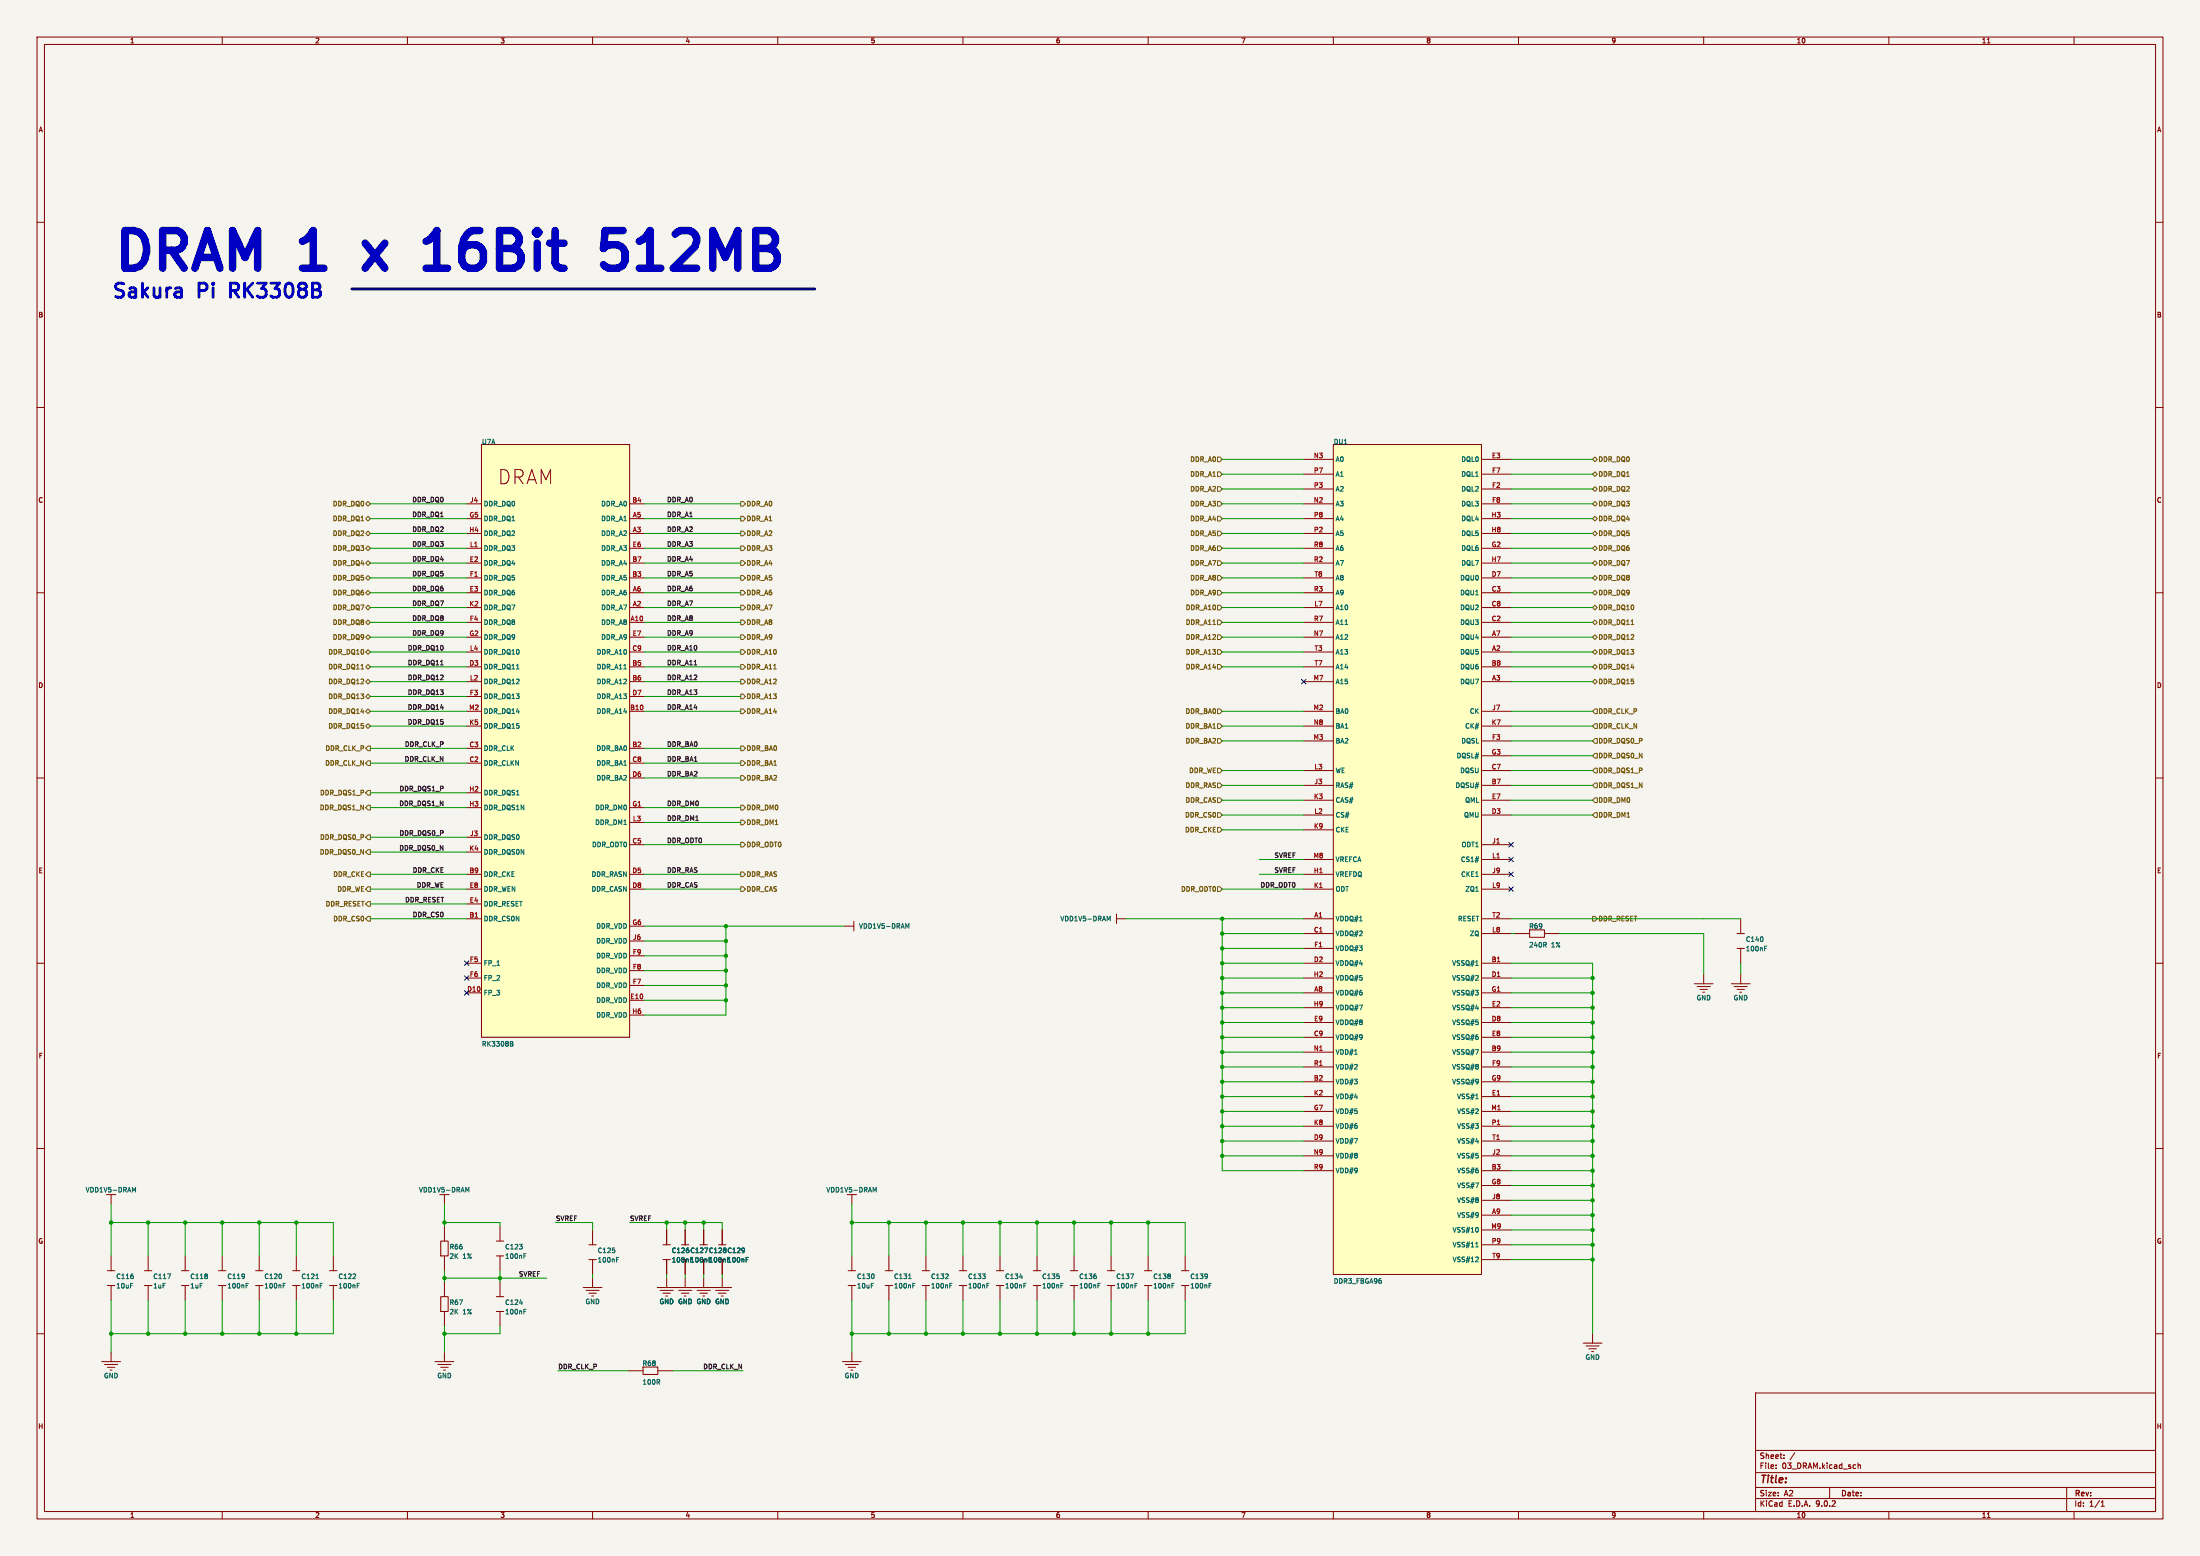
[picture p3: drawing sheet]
<svg xmlns="http://www.w3.org/2000/svg" width="594mm" height="420mm" viewBox="0 0 594 420" stroke-linecap="round" stroke-linejoin="round" font-family="sans-serif">
<path d="M0 0h594v420h-594z" fill="#f5f4ef" stroke="#f5f4ef" stroke-width=".27"/>
<g fill="none" stroke="#830000" stroke-width=".27">
<path d="M10 10h574v400h-574zM12 12h570v396h-570zM60 10v2M110 10v2M160 10v2M210 10v2M260 10v2M310 10v2M360 10v2M410 10v2M460 10v2M510 10v2"/>
<path d="M536.6 11.6h.7M560 10v2M10 60h2M582 60h2M10 110h2M582 110h2M10 160h2M582 160h2M10 210h2M582 210h2M301.5 246.7v2.6M301.5 248h2.5"/>
<path d="M469 252h2M469 256h2M470 248v4M470 256v4M10 260h2M582 260h2M10 310h2M582 310h2M50 339v4M60 339v4M70 339v4M80 339v4"/>
<path d="M90 339v4M134 335h2M134 339h2M135 331v4M135 339v4M159 336h2M159 340h2M160 332v4M160 340v4M179 336h2M179 340h2M180 332v4"/>
<path d="M180 340v4M184 336h2M185 332v4M185 340v4M189 336h2M190 332v4M190 340v4M194 336h2M195 332v4M195 340v4M300 339v4M310 339v4"/>
<path d="M10 360h2M49 343h2M49 347h2M50 347v4M59 343h2M59 347h2M60 347v4M69 343h2M69 347h2M70 347v4M79 343h2M79 347h2"/>
<path d="M80 347v4M89 343h2M89 347h2M90 347v4M119 350h2v4h-2zM120 346v4M120 354v4M134 350h2M134 354h2M135 346v4M135 354v4M182.5 347.5h15"/>
<path d="M183.2 348.3h3.6M184 349.1h2M184.7 349.8h.6M185 345v2.5M188.2 348.3h3.6M189 349.1h2M189.7 349.8h.6M190 345v2.5M193.2 348.3h3.6M194 349.1h2M194.7 349.8h.6M195 345v2.5"/>
<path d="M299 343h2M299 347h2M300 347v4M309 343h2M309 347h2M310 347v4M430 360v2.5M582 360h2M27.5 367.5h5M28.2 368.3h3.6M29 369.1h2M29.7 369.8h.6"/>
<path d="M30 365v2.5M117.5 367.5h5M118.2 368.3h3.6M119 369.1h2M119.7 369.8h.6M120 365v2.5M427.5 362.5h5M428.2 363.3h3.6M429 364.1h2M429.7 364.8h.6M474 376h108v32h-108zM474 397.5h108"/>
<path d="M474 391.5h108M479.5 396.2v.2M479.5 395.4v.2M481.7 393.5v.2M481.7 392.7v.2M484.6 392.1l-1.3 1.9M501.7 394.9v1.5M501.7 395.5l.5-.1 .1 1M60 408v2M110 408v2M160 408v2M210 408v2"/>
<path d="M260 408v2M310 408v2M360 408v2M410 408v2M460 408v2M474 404.5h108M474 401.5h108M494 401.5v3M510 408v2M536.6 409.6h.7M558 401.5v6.5M560 408v2"/>
<path d="M567.3 406.6h.9M567.3 405.5l.4-.4v1.5"/>
</g>
<g fill="none" stroke="#006363" stroke-width=".27">
<path d="M299.4 248.2l.4-.9v1.3M476.4 256h.5M476.4 255.4h.7M140.2 335.9h.8l-.4 .4M141 336.5v.5M141.4 339h.5M141.4 338.4h.6M166.4 339.4h.6M201.4 339.4h.6M66.4 347h.5M66.4 346.4h.7M76.4 347h.5"/>
<path d="M76.4 346.4h.6M85.3 345.1h.7M86.4 347h.5M86.4 346.4h.6M96.4 347h.5M96.4 346.4h.6M140.3 351.7h.8M141.4 354h.5M141.4 353.4h.6M166.4 340h.5M201.4 340h.5M305.2 343.9h.9l-.6 1.2"/>
<path d="M306.4 347h.5M306.4 346.4h.6M316.4 347h.5M316.4 346.4h.6"/>
</g>
<path d="M360 120h40v224h-40z" fill="#ffffc2"/>
<path d="M360 120h40v224h-40z" fill="none" stroke="#7f0000" stroke-width=".27"/>
<g fill="none" stroke="#830000" stroke-width=".27">
<path d="M352 124h8M352 128h8M352 132h8M352 136h8M352 140h8M400 124h8M400 128h8M400 132h8M400 136h8M400 140h8M352 144h8M352 148h8"/>
<path d="M352 152h8M352 156h8M352 160h8M400 144h8M400 148h8M400 152h8M400 156h8M400 160h8M352 164h8M352 168h8M352 172h8M352 176h8"/>
<path d="M352 180h8M400 164h8M400 168h8M400 172h8M400 176h8M400 180h8M352 184h8M352 192h8M352 196h8M352 200h8M400 184h8M400 192h8"/>
<path d="M400 196h8M400 200h8M352 208h8M352 212h8M352 216h8M352 220h8M400 208h8M400 212h8M400 216h8M400 220h8M400 204h8M352 224h8"/>
<path d="M352 232h8M352 236h8M352 240h8M400 232h8M400 236h8M400 240h8M400 228h8M228 250h2.5M230.5 248.7v2.6M352 248h8M352 252h8M352 256h8"/>
<path d="M352 260h8M400 248h8M400 252h8M400 260h8M409 252h4M413 251h4v2h-4zM417 252h4M352 264h8M352 268h8M352 272h8M352 276h8M352 280h8"/>
<path d="M400 264h8M400 268h8M400 272h8M400 276h8M400 280h8M457.5 265.5h5M458.2 266.3h3.6M459 267.1h2M459.7 267.8h.6M460 263v2.5M467.5 265.5h5M468.2 266.3h3.6"/>
<path d="M469 267.1h2M469.7 267.8h.6M470 263v2.5M352 284h8M352 288h8M352 292h8M352 296h8M352 300h8M400 284h8M400 288h8M400 292h8M400 296h8"/>
<path d="M400 300h8M352 304h8M352 308h8M352 312h8M352 316h8M400 304h8M400 308h8M400 312h8M400 316h8M400 320h8M30 339v4M40 339v4"/>
<path d="M119 335h2v4h-2zM120 322.4v2.6M120 331v4M120 339v4M230 322.4v2.6M230 339v4M240 339v4M250 339v4M260 339v4M270 339v4M280 339v4M290 339v4"/>
<path d="M320 339v4M400 324h8M400 328h8M400 332h8M400 336h8M400 340h8M29 343h2M29 347h2M30 347v4M39 343h2M39 347h2M40 347v4"/>
<path d="M157.5 347.5h5M158.2 348.3h3.6M159 349.1h2M159.7 349.8h.6M160 345v2.5M177.5 347.5h5M178.2 348.3h3.6M179 349.1h2M179.7 349.8h.6M180 345v2.5M229 343h2M229 347h2"/>
<path d="M230 347v4M239 343h2M239 347h2M240 347v4M249 343h2M249 347h2M250 347v4M259 343h2M259 347h2M260 347v4M269 343h2M269 347h2"/>
<path d="M270 347v4M279 343h2M279 347h2M280 347v4M289 343h2M289 347h2M290 347v4M319 343h2M319 347h2M320 347v4M169.6 370h4M173.6 369h4v2h-4z"/>
<path d="M177.6 370h4M227.5 367.5h5M228.2 368.3h3.6M229 369.1h2M229.7 369.8h.6M230 365v2.5"/>
</g>
<g fill="none" stroke="#006363" stroke-width=".27">
<path d="M245 250.2l.4-.9v1.3M398.4 260.6h.8M365.7 284.6h.8M398.4 296.6h.8M126.2 321.4l.4-.9v1.3M236.2 321.4l.4-.9v1.3M398.4 336.6h.8M399.1 331.5v.8M399.1 339.4v.4M45.2 343.9h.9l-.6 1.2M245.3 345.1h.7M246.4 347h.5"/>
<path d="M246.4 346.4h.6M256.4 347h.5M256.4 346.4h.6M265.2 343.9h.8l-.4 .4M266 344.5v.5M266.4 347h.5M266.4 346.4h.6M275.3 344.7h.8M276.4 347h.5M276.4 346.4h.6M286.4 347h.5M286.4 346.4h.6"/>
<path d="M296.4 347h.5M296.4 346.4h.6M326.4 347h.5M326.4 346.4h.6M398.4 340.6h.8"/>
</g>
<path d="M130 120h40v160h-40z" fill="#ffffc2"/>
<path d="M130 120h40v160h-40z" fill="none" stroke="#7f0000" stroke-width=".27"/>
<g fill="none" stroke="#830000" stroke-width=".27">
<path d="M126 136h4M126 140h4M170 136h4M170 140h4M126 144h4M126 148h4M126 152h4M126 156h4M126 160h4M170 144h4M170 148h4M170 152h4"/>
<path d="M170 156h4M170 160h4M126 164h4M126 168h4M126 172h4M126 176h4M126 180h4M170 164h4M170 168h4M170 172h4M170 176h4M170 180h4"/>
<path d="M126 184h4M126 188h4M126 192h4M126 196h4M170 184h4M170 188h4M170 192h4M126 202h4M126 206h4M126 214h4M126 218h4M170 202h4"/>
<path d="M170 206h4M170 218h4M170 210h4M126 226h4M126 230h4M126 236h4M126 240h4M170 236h4M170 240h4M170 222h4M170 228h4M126 244h4"/>
<path d="M126 248h4M126 260h4M170 250h4M170 254h4M170 258h4M126 264h4M126 268h4M170 262h4M170 266h4M170 270h4M170 274h4M30 322.4v2.6"/>
<path d="M180 332v4M180 340v4M185 332v4M185 340v4M190 332v4M190 340v4M195 332v4M195 340v4"/>
</g>
<path d="M137.8 281.1l.6 .1 .1 .3-.3 .2M137.8 281.7h.4M138.2 281.7l.3 .3v.3l-.7 .1M36.2 321.4l.4-.9v1.3M201.4 339.4h.6M201.4 340h.5" fill="none" stroke="#006363" stroke-width=".27"/>
<g fill="none" stroke="#715500" stroke-width=".27">
<path d="M98.7 140l.7-.6 .6 .6-.6 .6zM99.4 135.4l.6 .6-.6 .6-.7-.6zM200 139.4h.6l.7 .6-.7 .6h-.6zM200 135.4h.6l.7 .6-.7 .6h-.6zM328.7 123.4h.7l.6 .6-.6 .6h-.7zM328.7 127.4h.7l.6 .6-.6 .6h-.7zM328.7 139.4h.7l.6 .6-.6 .6h-.7zM328.7 135.4h.7l.6 .6-.6 .6h-.7zM328.7 131.4h.7l.6 .6-.6 .6h-.7zM430 132l.6-.6 .7 .6-.7 .6zM430 128l.6-.6 .7 .6-.7 .6zM430 124l.6-.6 .7 .6-.7 .6z"/>
<path d="M430 140l.6-.6 .7 .6-.7 .6zM430 136l.6-.6 .7 .6-.7 .6zM98.7 148l.7-.6 .6 .6-.6 .6zM98.7 152l.7-.6 .6 .6-.6 .6zM99.4 155.4l.6 .6-.6 .6-.7-.6zM99.4 143.4l.6 .6-.6 .6-.7-.6zM99.4 159.4l.6 .6-.6 .6-.7-.6zM200 143.4h.6l.7 .6-.7 .6h-.6zM200 155.4h.6l.7 .6-.7 .6h-.6zM200 147.4h.6l.7 .6-.7 .6h-.6zM200 151.4h.6l.7 .6-.7 .6h-.6zM200 159.4h.6l.7 .6-.7 .6h-.6z"/>
<path d="M328.7 147.4h.7l.6 .6-.6 .6h-.7zM328.7 143.4h.7l.6 .6-.6 .6h-.7zM328.7 151.4h.7l.6 .6-.6 .6h-.7zM328.7 155.4h.7l.6 .6-.6 .6h-.7zM328.7 159.4h.7l.6 .6-.6 .6h-.7zM430 160l.6-.6 .7 .6-.7 .6zM430 144l.6-.6 .7 .6-.7 .6zM430 148l.6-.6 .7 .6-.7 .6zM430 152l.6-.6 .7 .6-.7 .6zM430 156l.6-.6 .7 .6-.7 .6zM98.7 168l.7-.6 .6 .6-.6 .6zM98.7 172l.7-.6 .6 .6-.6 .6z"/>
<path d="M98.7 180l.7-.6 .6 .6-.6 .6zM99.4 163.4l.6 .6-.6 .6-.7-.6zM99.4 175.4l.6 .6-.6 .6-.7-.6zM200 163.4h.6l.7 .6-.7 .6h-.6zM200 175.4h.6l.7 .6-.7 .6h-.6zM200 167.4h.6l.7 .6-.7 .6h-.6zM200 179.4h.6l.7 .6-.7 .6h-.6zM200 171.4h.6l.7 .6-.7 .6h-.6zM328.7 171.4h.7l.6 .6-.6 .6h-.7zM328.7 175.4h.7l.6 .6-.6 .6h-.7zM328.7 179.4h.7l.6 .6-.6 .6h-.7zM328.7 163.4h.7l.6 .6-.6 .6h-.7z"/>
<path d="M328.7 167.4h.7l.6 .6-.6 .6h-.7zM430 164l.6-.6 .7 .6-.7 .6zM430 168l.6-.6 .7 .6-.7 .6zM430 180l.6-.6 .7 .6-.7 .6zM430 176l.6-.6 .7 .6-.7 .6zM430 172l.6-.6 .7 .6-.7 .6zM98.7 188l.7-.6 .6 .6-.6 .6zM98.7 184l.7-.6 .6 .6-.6 .6zM98.7 196l.7-.6 .6 .6-.6 .6zM98.7 192l.7-.6 .6 .6-.6 .6zM200 187.4h.6l.7 .6-.7 .6h-.6zM200 191.4h.6l.7 .6-.7 .6h-.6z"/>
<path d="M200 183.4h.6l.7 .6-.7 .6h-.6zM328.7 191.4h.7l.6 .6-.6 .6h-.7zM328.7 195.4h.7l.6 .6-.6 .6h-.7zM328.7 199.4h.7l.6 .6-.6 .6h-.7zM430 184l.6-.6 .7 .6-.7 .6zM430.6 191.4h.7v1.2h-.7l-.6-.6zM430.6 199.4h.7v1.2h-.7l-.6-.6zM430.6 195.4h.7v1.2h-.7l-.6-.6zM99.4 213.4h.6v1.2h-.6l-.7-.6zM99.4 217.4h.6v1.2h-.6l-.7-.6zM99.4 205.4h.6v1.2h-.6l-.7-.6zM99.4 201.4h.6v1.2h-.6l-.7-.6z"/>
<path d="M200 217.4h.6l.7 .6-.7 .6h-.6zM200 209.4h.6l.7 .6-.7 .6h-.6zM200 201.4h.6l.7 .6-.7 .6h-.6zM200 205.4h.6l.7 .6-.7 .6h-.6zM328.7 219.4h.7l.6 .6-.6 .6h-.7zM328.7 215.4h.7l.6 .6-.6 .6h-.7zM328.7 211.4h.7l.6 .6-.6 .6h-.7zM328.7 207.4h.7l.6 .6-.6 .6h-.7zM430 208l.6-.6h.7v1.2h-.7zM430 212l.6-.6h.7v1.2h-.7zM430 204l.6-.6h.7v1.2h-.7zM430.6 219.4h.7v1.2h-.7l-.6-.6z"/>
<path d="M430.6 215.4h.7v1.2h-.7l-.6-.6zM99.4 229.4h.6v1.2h-.6l-.7-.6zM99.4 225.4h.6v1.2h-.6l-.7-.6zM99.4 235.4h.6v1.2h-.6l-.7-.6zM99.4 239.4h.6v1.2h-.6l-.7-.6zM200 227.4h.6l.7 .6-.7 .6h-.6zM200 235.4h.6l.7 .6-.7 .6h-.6zM200 221.4h.6l.7 .6-.7 .6h-.6zM200 239.4h.6l.7 .6-.7 .6h-.6zM328.7 239.4h.7l.6 .6-.6 .6h-.7zM328.7 223.4h.7l.6 .6-.6 .6h-.7zM99.4 243.4h.6v1.2h-.6l-.7-.6z"/>
<path d="M99.4 247.4h.6v1.2h-.6l-.7-.6zM430 247.4h.6l.7 .6-.7 .6h-.6z"/>
</g>
<path d="M95 78h125" fill="none" stroke="#00007f" stroke-width=".76"/>
<g fill="none" stroke="#009500" stroke-width=".27">
<path d="M100 140h26M100 136h26M174 140h26M174 136h26M330 140h22M330 136h22M330 128h22M330 132h22M330 124h22M408 140h22M408 136h22M408 128h22"/>
<path d="M408 132h22M408 124h22M100 144h26M100 160h26M100 148h26M100 156h26M100 152h26M174 144h26M174 160h26M174 148h26M174 156h26M174 152h26"/>
<path d="M330 144h22M330 160h22M330 148h22M330 156h22M330 152h22M408 144h22M408 160h22M408 148h22M408 156h22M408 152h22M100 180h26M100 172h26"/>
<path d="M100 164h26M100 168h26M100 176h26M174 180h26M174 172h26M174 164h26M174 168h26M174 176h26M330 180h22M330 172h22M330 164h22M330 168h22"/>
<path d="M330 176h22M408 180h22M408 172h22M408 164h22M408 168h22M408 176h22M100 196h26M100 192h26M100 184h26M100 188h26M174 192h26M174 184h26"/>
<path d="M174 188h26M330 200h22M330 196h22M330 192h22M408 200h22M408 196h22M408 192h22M408 184h22M100 214h26M100 202h26M100 206h26M100 218h26"/>
<path d="M174 202h26M174 206h26M174 210h26M174 218h26M330 220h22M330 216h22M330 212h22M330 208h22M408 220h22M408 216h22M408 212h22M408 208h22"/>
<path d="M408 204h22M100 240h26M100 236h26M100 226h26M100 230h26M174 240h26M174 236h26M174 228h26M174 222h26M330 224h22M330 240h22M340 236h12"/>
<path d="M340 232h12M100 248h26M100 244h26M174 250h54M174 254h22M174 258h22M196 250v24h-22M304 248h48M330 256h22M330 252h22M330 248v68h22M330 260h22"/>
<path d="M408 260h22v100M408 248h62M408 252h1M421 252h39v11M470 260v3M174 266h22M174 270h22M174 262h22M330 264h22M330 268h22M330 272h22M330 276h22"/>
<path d="M330 280h22M408 264h22M408 268h22M408 272h22M408 276h22M408 280h22M330 288h22M330 284h22M330 292h22M330 296h22M330 300h22M408 288h22"/>
<path d="M408 284h22M408 292h22M408 296h22M408 300h22M330 308h22M330 312h22M330 304h22M408 308h22M408 312h22M408 316h22M408 320h22M408 304h22"/>
<path d="M30 330h60v9M30 325v14M40 330v9M50 330v9M60 330v9M70 330v9M80 330v9M120 325v6M120 330h15v1M150 330h10v2M170 330h25v2M180 330v2"/>
<path d="M185 330v2M190 330v2M230 330h90v9M230 325v14M240 330v9M250 330v9M260 330v9M270 330v9M280 330v9M290 330v9M300 330v9M310 330v9"/>
<path d="M408 324h22M408 340h22M408 332h22M408 336h22M408 328h22M30 351v14M40 351v9M50 351v9M60 351v9M70 351v9M80 351v9M90 351v9h-60"/>
<path d="M120 345h27.6M120 343v3M120 358v7M135 358v2h-15M135 343v3M160 344v1M180 344v1M185 344v1M190 344v1M195 344v1M230 351v14M240 351v9"/>
<path d="M250 351v9M260 351v9M270 351v9M280 351v9M290 351v9M300 351v9M310 351v9M320 351v9h-90M150.6 370h19M181.6 370h19"/>
</g>
<g fill="none" stroke="#000083" stroke-width=".27">
<path d="M351.4 183.4l1.2 1.2M352.6 183.4l-1.2 1.2M407.4 231.4l1.2 1.2M407.4 235.4l1.2 1.2M407.4 227.4l1.2 1.2M407.4 239.4l1.2 1.2M408.6 231.4l-1.2 1.2M408.6 235.4l-1.2 1.2M408.6 227.4l-1.2 1.2M408.6 239.4l-1.2 1.2M125.4 259.4l1.2 1.2M126.6 259.4l-1.2 1.2"/>
<path d="M125.4 267.4l1.2 1.2M125.4 263.4l1.2 1.2M126.6 267.4l-1.2 1.2M126.6 263.4l-1.2 1.2"/>
</g>
<path d="M62.3 76.4v3.8" fill="none" stroke="#0000c2" stroke-width=".76"/>
<path d="M98.6 65.6l5.3 6.8M103.9 65.6l-5.3 6.8M115 72.4h5.8M116 64.7l1-1 .9-1.5v10.2M168.3 62.2h-4.9l-.5 4.9 1.5-1h2.4l1 .5 .9 1.4v2.5l-.4 .9-1.5 1h-2.4l-1.5-1" fill="none" stroke="#0000c2" stroke-width="2"/>
<g fill="#009500" stroke="#009500" stroke-width=".27">
<circle cx="430" cy="264" r=".46"/>
<circle cx="430" cy="268" r=".46"/>
<circle cx="330" cy="268" r=".46"/>
<circle cx="330" cy="248" r=".46"/>
<circle cx="330" cy="260" r=".46"/>
<circle cx="330" cy="264" r=".46"/>
<circle cx="330" cy="256" r=".46"/>
<circle cx="330" cy="252" r=".46"/>
<circle cx="430" cy="288" r=".46"/>
<circle cx="430" cy="300" r=".46"/>
<circle cx="430" cy="296" r=".46"/>
<circle cx="430" cy="292" r=".46"/>
<circle cx="430" cy="280" r=".46"/>
<circle cx="430" cy="284" r=".46"/>
<circle cx="430" cy="276" r=".46"/>
<circle cx="430" cy="272" r=".46"/>
<circle cx="120" cy="360" r=".46"/>
<circle cx="120" cy="345" r=".46"/>
<circle cx="80" cy="330" r=".46"/>
<circle cx="135" cy="345" r=".46"/>
<circle cx="196" cy="266" r=".46"/>
<circle cx="230" cy="330" r=".46"/>
<circle cx="196" cy="270" r=".46"/>
<circle cx="190" cy="330" r=".46"/>
<circle cx="120" cy="330" r=".46"/>
<circle cx="196" cy="262" r=".46"/>
<circle cx="196" cy="250" r=".46"/>
<circle cx="196" cy="258" r=".46"/>
<circle cx="196" cy="254" r=".46"/>
<circle cx="270" cy="330" r=".46"/>
<circle cx="260" cy="330" r=".46"/>
<circle cx="260" cy="360" r=".46"/>
<circle cx="270" cy="360" r=".46"/>
<circle cx="240" cy="360" r=".46"/>
<circle cx="230" cy="360" r=".46"/>
<circle cx="240" cy="330" r=".46"/>
<circle cx="250" cy="330" r=".46"/>
<circle cx="250" cy="360" r=".46"/>
<circle cx="30" cy="360" r=".46"/>
<circle cx="30" cy="330" r=".46"/>
<circle cx="40" cy="330" r=".46"/>
<circle cx="50" cy="330" r=".46"/>
<circle cx="60" cy="360" r=".46"/>
<circle cx="50" cy="360" r=".46"/>
<circle cx="60" cy="330" r=".46"/>
<circle cx="70" cy="330" r=".46"/>
<circle cx="70" cy="360" r=".46"/>
<circle cx="80" cy="360" r=".46"/>
<circle cx="40" cy="360" r=".46"/>
<circle cx="180" cy="330" r=".46"/>
<circle cx="185" cy="330" r=".46"/>
<circle cx="430" cy="316" r=".46"/>
<circle cx="430" cy="320" r=".46"/>
<circle cx="430" cy="312" r=".46"/>
<circle cx="430" cy="328" r=".46"/>
<circle cx="430" cy="324" r=".46"/>
<circle cx="430" cy="332" r=".46"/>
<circle cx="430" cy="340" r=".46"/>
<circle cx="430" cy="336" r=".46"/>
<circle cx="330" cy="296" r=".46"/>
<circle cx="330" cy="308" r=".46"/>
<circle cx="330" cy="292" r=".46"/>
<circle cx="330" cy="300" r=".46"/>
<circle cx="330" cy="304" r=".46"/>
<circle cx="290" cy="330" r=".46"/>
<circle cx="330" cy="312" r=".46"/>
<circle cx="300" cy="330" r=".46"/>
<circle cx="310" cy="330" r=".46"/>
<circle cx="330" cy="288" r=".46"/>
<circle cx="330" cy="280" r=".46"/>
<circle cx="330" cy="272" r=".46"/>
<circle cx="330" cy="276" r=".46"/>
<circle cx="330" cy="284" r=".46"/>
<circle cx="430" cy="304" r=".46"/>
<circle cx="430" cy="308" r=".46"/>
<circle cx="280" cy="360" r=".46"/>
<circle cx="290" cy="360" r=".46"/>
<circle cx="280" cy="330" r=".46"/>
<circle cx="310" cy="360" r=".46"/>
<circle cx="300" cy="360" r=".46"/>
</g>
<g font-size="14.2" fill="#0000c2">
<text x="30" y="73.7">DRAM</text>
<text x="82.4" y="73.7">1</text>
<text x="103.9" y="73.7">x</text>
<text x="124" y="73.7">16Bit</text>
<text x="175.9" y="73.7">512MB</text>
</g>
<g font-size="5.3" fill="#0000c2">
<text x="30" y="80.7">Sakura</text>
<text x="53.8" y="80.7">Pi</text>
<text x="63.9" y="80.7">RK3308B</text>
</g>
<text font-size="5.3" fill="#830000" x="134.5" y="130.9">DRAM</text>
<text font-size="2.8" fill="#830000" x="475" y="400.9">Title:</text>
<g font-size="2.1" fill="#830000">
<text x="475" y="394">Sheet:</text>
<text x="475" y="396.7">File:</text>
<text x="481.1" y="396.7">03_DRAM.kicad_sch</text>
<text x="475" y="406.9">KiCad</text>
<text x="475" y="404.1">Size:</text>
<text x="481.7" y="404.1">A2</text>
<text x="482.7" y="406.9">E.D.A.</text>
<text x="490.3" y="406.9">9.0.2</text>
<text x="497" y="404.1">Date:</text>
<text x="560" y="404.3">Rev:</text>
<text x="560" y="406.9">Id:</text>
<text x="564.1" y="406.9">1/1</text>
</g>
<g font-size="1.8" fill="#830000">
<text x="35" y="11.9">1</text>
<text x="85" y="11.9">2</text>
<text x="135" y="11.9">3</text>
<text x="185" y="11.9">4</text>
<text x="235" y="11.9">5</text>
<text x="285" y="11.9">6</text>
<text x="335" y="11.9">7</text>
<text x="385" y="11.9">8</text>
<text x="435" y="11.9">9</text>
<text x="485" y="11.9">10</text>
<text x="535" y="11.9">11</text>
<text x="10.3" y="35.9">A</text>
<text x="582.3" y="35.9">A</text>
<text x="10.3" y="85.9">B</text>
<text x="582.3" y="85.9">B</text>
<text x="10.3" y="135.9">C</text>
<text x="582.3" y="135.9">C</text>
<text x="10.3" y="185.9">D</text>
<text x="582.3" y="185.9">D</text>
<text x="10.3" y="235.9">E</text>
<text x="582.3" y="235.9">E</text>
<text x="10.3" y="285.9">F</text>
<text x="582.3" y="285.9">F</text>
<text x="10.3" y="335.9">G</text>
<text x="582.3" y="335.9">G</text>
<text x="10.2" y="385.9">H</text>
<text x="582.2" y="385.9">H</text>
<text x="35" y="409.9">1</text>
<text x="85" y="409.9">2</text>
<text x="135" y="409.9">3</text>
<text x="185" y="409.9">4</text>
<text x="235" y="409.9">5</text>
<text x="285" y="409.9">6</text>
<text x="335" y="409.9">7</text>
<text x="385" y="409.9">8</text>
<text x="435" y="409.9">9</text>
<text x="485" y="409.9">10</text>
<text x="535" y="409.9">11</text>
</g>
<g font-size="1.8" fill="#006363">
<text x="130" y="120.1">U7A</text>
<text x="360" y="120.1">DU1</text>
<text x="360.5" y="124.9">A0</text>
<text x="394.5" y="124.9">DQL0</text>
<text x="360.5" y="128.9">A1</text>
<text x="394.5" y="128.9">DQL1</text>
<text x="130.5" y="136.9">DDR_DQ0</text>
<text x="162.2" y="136.9">DDR_A0</text>
<text x="360.5" y="132.9">A2</text>
<text x="360.5" y="136.9">A3</text>
<text x="394.5" y="132.9">DQL2</text>
<text x="394.5" y="136.9">DQL3</text>
<text x="130.5" y="140.9">DDR_DQ1</text>
<text x="162.2" y="140.9">DDR_A1</text>
<text x="360.5" y="140.9">A4</text>
<text x="394.5" y="140.9">DQL4</text>
<text x="130.5" y="144.9">DDR_DQ2</text>
<text x="130.5" y="148.9">DDR_DQ3</text>
<text x="162.2" y="144.9">DDR_A2</text>
<text x="162.2" y="148.9">DDR_A3</text>
<text x="360.5" y="144.9">A5</text>
<text x="360.5" y="148.9">A6</text>
<text x="394.5" y="144.9">DQL5</text>
<text x="394.5" y="148.9">DQL6</text>
<text x="130.5" y="152.9">DDR_DQ4</text>
<text x="162.2" y="152.9">DDR_A4</text>
<text x="360.5" y="152.9">A7</text>
<text x="394.5" y="152.9">DQL7</text>
<text x="130.5" y="156.9">DDR_DQ5</text>
<text x="130.5" y="160.9">DDR_DQ6</text>
<text x="162.2" y="156.9">DDR_A5</text>
<text x="162.2" y="160.9">DDR_A6</text>
<text x="360.5" y="156.9">A8</text>
<text x="360.5" y="160.9">A9</text>
<text x="394.1" y="156.9">DQU0</text>
<text x="394.1" y="160.9">DQU1</text>
<text x="130.5" y="164.9">DDR_DQ7</text>
<text x="162.2" y="164.9">DDR_A7</text>
<text x="360.5" y="164.9">A10</text>
<text x="394.1" y="164.9">DQU2</text>
<text x="130.5" y="168.9">DDR_DQ8</text>
<text x="130.5" y="172.9">DDR_DQ9</text>
<text x="162.2" y="168.9">DDR_A8</text>
<text x="162.2" y="172.9">DDR_A9</text>
<text x="360.5" y="168.9">A11</text>
<text x="360.5" y="172.9">A12</text>
<text x="394.1" y="168.9">DQU3</text>
<text x="394.1" y="172.9">DQU4</text>
<text x="130.5" y="176.9">DDR_DQ10</text>
<text x="161" y="176.9">DDR_A10</text>
<text x="360.5" y="176.9">A13</text>
<text x="394.1" y="176.9">DQU5</text>
<text x="130.5" y="180.9">DDR_DQ11</text>
<text x="130.5" y="184.9">DDR_DQ12</text>
<text x="161" y="180.9">DDR_A11</text>
<text x="161" y="184.9">DDR_A12</text>
<text x="360.5" y="180.9">A14</text>
<text x="360.5" y="184.9">A15</text>
<text x="394.1" y="180.9">DQU6</text>
<text x="394.1" y="184.9">DQU7</text>
<text x="130.5" y="188.9">DDR_DQ13</text>
<text x="161" y="188.9">DDR_A13</text>
<text x="130.5" y="192.9">DDR_DQ14</text>
<text x="130.5" y="196.9">DDR_DQ15</text>
<text x="161" y="192.9">DDR_A14</text>
<text x="360.5" y="192.9">BA0</text>
<text x="360.5" y="196.9">BA1</text>
<text x="395.5" y="196.9">CK#</text>
<text x="396.7" y="192.9">CK</text>
<text x="130.5" y="202.9">DDR_CLK</text>
<text x="160.9" y="202.9">DDR_BA0</text>
<text x="360.5" y="200.9">BA2</text>
<text x="394.5" y="200.9">DQSL</text>
<text x="130.5" y="206.9">DDR_CLKN</text>
<text x="160.9" y="206.9">DDR_BA1</text>
<text x="360.5" y="208.9">WE</text>
<text x="393.2" y="204.9">DQSL#</text>
<text x="394.1" y="208.9">DQSU</text>
<text x="130.5" y="214.9">DDR_DQS1</text>
<text x="160.9" y="210.9">DDR_BA2</text>
<text x="360.5" y="212.9">RAS#</text>
<text x="392.9" y="212.9">DQSU#</text>
<text x="130.5" y="218.9">DDR_DQS1N</text>
<text x="160.6" y="218.9">DDR_DM0</text>
<text x="360.5" y="216.9">CAS#</text>
<text x="360.5" y="220.9">CS#</text>
<text x="395.2" y="220.9">QMU</text>
<text x="395.5" y="216.9">QML</text>
<text x="130.5" y="226.9">DDR_DQS0</text>
<text x="160.6" y="222.9">DDR_DM1</text>
<text x="360.5" y="224.9">CKE</text>
<text x="130.5" y="230.9">DDR_DQS0N</text>
<text x="159.7" y="228.9">DDR_ODT0</text>
<text x="360.5" y="232.9">VREFCA</text>
<text x="394.3" y="232.9">CS1#</text>
<text x="394.5" y="228.9">ODT1</text>
<text x="130.5" y="236.9">DDR_CKE</text>
<text x="159.6" y="236.9">DDR_RASN</text>
<text x="360.5" y="236.9">VREFDQ</text>
<text x="394.4" y="236.9">CKE1</text>
<text x="130.5" y="240.9">DDR_WEN</text>
<text x="130.5" y="244.9">DDR_RESET</text>
<text x="159.6" y="240.9">DDR_CASN</text>
<text x="360.5" y="240.9">ODT</text>
<text x="395.5" y="240.9">ZQ1</text>
<text x="130.5" y="248.9">DDR_CS0N</text>
<text x="160.9" y="250.9">DDR_VDD</text>
<text x="231.8" y="250.9">VDD1V5-DRAM</text>
<text x="286.2" y="248.9">VDD1V5-DRAM</text>
<text x="360.5" y="248.9">VDDQ#1</text>
<text x="393.5" y="248.9">RESET</text>
<text x="412.8" y="250.9">R69</text>
<text x="160.9" y="254.9">DDR_VDD</text>
<text x="360.5" y="252.9">VDDQ#2</text>
<text x="360.5" y="256.9">VDDQ#3</text>
<text x="396.7" y="252.9">ZQ</text>
<text x="412.8" y="255.9">240R</text>
<text x="418.8" y="255.9">1%</text>
<text x="471.3" y="254.4">C140</text>
<text x="471.3" y="257">100nF</text>
<text x="130.5" y="260.9">FP_1</text>
<text x="160.9" y="258.9">DDR_VDD</text>
<text x="160.9" y="262.9">DDR_VDD</text>
<text x="360.5" y="260.9">VDDQ#4</text>
<text x="392" y="260.9">VSSQ#1</text>
<text x="130.5" y="264.9">FP_2</text>
<text x="130.5" y="268.9">FP_3</text>
<text x="160.9" y="266.9">DDR_VDD</text>
<text x="360.5" y="264.9">VDDQ#5</text>
<text x="360.5" y="268.9">VDDQ#6</text>
<text x="392" y="264.9">VSSQ#2</text>
<text x="392" y="268.9">VSSQ#3</text>
<text x="160.9" y="270.9">DDR_VDD</text>
<text x="160.9" y="274.9">DDR_VDD</text>
<text x="360.5" y="272.9">VDDQ#7</text>
<text x="392" y="272.9">VSSQ#4</text>
<text x="458" y="270.2">GND</text>
<text x="468" y="270.2">GND</text>
<text x="360.5" y="276.9">VDDQ#8</text>
<text x="360.5" y="280.9">VDDQ#9</text>
<text x="392" y="276.9">VSSQ#5</text>
<text x="392" y="280.9">VSSQ#6</text>
<text x="130" y="282.7">RK3308B</text>
<text x="360.5" y="284.9">VDD#1</text>
<text x="392" y="284.9">VSSQ#7</text>
<text x="360.5" y="288.9">VDD#2</text>
<text x="360.5" y="292.9">VDD#3</text>
<text x="392" y="288.9">VSSQ#8</text>
<text x="392" y="292.9">VSSQ#9</text>
<text x="360.5" y="296.9">VDD#4</text>
<text x="393.3" y="296.9">VSS#1</text>
<text x="360.5" y="300.9">VDD#5</text>
<text x="360.5" y="304.9">VDD#6</text>
<text x="393.3" y="300.9">VSS#2</text>
<text x="393.3" y="304.9">VSS#3</text>
<text x="360.5" y="308.9">VDD#7</text>
<text x="393.3" y="308.9">VSS#4</text>
<text x="360.5" y="312.9">VDD#8</text>
<text x="360.5" y="316.9">VDD#9</text>
<text x="393.3" y="312.9">VSS#5</text>
<text x="393.3" y="316.9">VSS#6</text>
<text x="23" y="322">VDD1V5-DRAM</text>
<text x="113" y="322">VDD1V5-DRAM</text>
<text x="223" y="322">VDD1V5-DRAM</text>
<text x="393.3" y="320.9">VSS#7</text>
<text x="393.3" y="324.9">VSS#8</text>
<text x="393.3" y="328.9">VSS#9</text>
<text x="392.1" y="332.9">VSS#10</text>
<text x="121.3" y="337.4">R66</text>
<text x="121.3" y="340">2K</text>
<text x="124.9" y="340">1%</text>
<text x="136.3" y="337.4">C123</text>
<text x="136.3" y="340">100nF</text>
<text x="161.3" y="338.4">C125</text>
<text x="161.3" y="341">100nF</text>
<text x="181.3" y="338.4">C126 C127 C128 C129</text>
<text x="181.3" y="341">100nF100nF100nF100nF</text>
<text x="392.1" y="336.9">VSS#11</text>
<text x="392.1" y="340.9">VSS#12</text>
<text x="31.3" y="345.4">C116</text>
<text x="31.3" y="348">10uF</text>
<text x="41.3" y="345.4">C117</text>
<text x="41.3" y="348">1uF</text>
<text x="51.3" y="345.4">C118</text>
<text x="51.3" y="348">1uF</text>
<text x="61.3" y="345.4">C119</text>
<text x="61.3" y="348">100nF</text>
<text x="71.3" y="345.4">C120</text>
<text x="71.3" y="348">100nF</text>
<text x="81.3" y="345.4">C121</text>
<text x="81.3" y="348">100nF</text>
<text x="91.3" y="345.4">C122</text>
<text x="91.3" y="348">100nF</text>
<text x="231.3" y="345.4">C130</text>
<text x="231.3" y="348">10uF</text>
<text x="241.3" y="345.4">C131</text>
<text x="241.3" y="348">100nF</text>
<text x="251.3" y="345.4">C132</text>
<text x="251.3" y="348">100nF</text>
<text x="261.3" y="345.4">C133</text>
<text x="261.3" y="348">100nF</text>
<text x="271.3" y="345.4">C134</text>
<text x="271.3" y="348">100nF</text>
<text x="281.3" y="345.4">C135</text>
<text x="281.3" y="348">100nF</text>
<text x="291.3" y="345.4">C136</text>
<text x="291.3" y="348">100nF</text>
<text x="301.3" y="345.4">C137</text>
<text x="301.3" y="348">100nF</text>
<text x="311.3" y="345.4">C138</text>
<text x="311.3" y="348">100nF</text>
<text x="321.3" y="345.4">C139</text>
<text x="321.3" y="348">100nF</text>
<text x="360" y="346.7">DDR3_FBGA96</text>
<text x="121.3" y="352.4">R67</text>
<text x="136.3" y="352.4">C124</text>
<text x="158" y="352.2">GND</text>
<text x="178" y="352.2">GND GND GND GND</text>
<text x="121.3" y="355">2K</text>
<text x="124.9" y="355">1%</text>
<text x="136.3" y="355">100nF</text>
<text x="173.4" y="368.9">R68</text>
<text x="428" y="367.2">GND</text>
<text x="28" y="372.2">GND</text>
<text x="118" y="372.2">GND</text>
<text x="173.4" y="373.9">100R</text>
<text x="228" y="372.2">GND</text>
</g>
<g font-size="1.8" fill="#715500">
<text x="321.3" y="124.9">DDR_A0</text>
<text x="431.5" y="124.9">DDR_DQ0</text>
<text x="321.3" y="128.9">DDR_A1</text>
<text x="431.5" y="128.9">DDR_DQ1</text>
<text x="89.7" y="136.9">DDR_DQ0</text>
<text x="201.5" y="136.9">DDR_A0</text>
<text x="321.3" y="136.9">DDR_A3</text>
<text x="321.3" y="132.9">DDR_A2</text>
<text x="431.5" y="132.9">DDR_DQ2</text>
<text x="431.5" y="136.9">DDR_DQ3</text>
<text x="89.7" y="140.9">DDR_DQ1</text>
<text x="201.5" y="140.9">DDR_A1</text>
<text x="321.3" y="140.9">DDR_A4</text>
<text x="431.5" y="140.9">DDR_DQ4</text>
<text x="89.7" y="144.9">DDR_DQ2</text>
<text x="89.7" y="148.9">DDR_DQ3</text>
<text x="201.5" y="144.9">DDR_A2</text>
<text x="201.5" y="148.9">DDR_A3</text>
<text x="321.3" y="148.9">DDR_A6</text>
<text x="321.3" y="144.9">DDR_A5</text>
<text x="431.5" y="144.9">DDR_DQ5</text>
<text x="431.5" y="148.9">DDR_DQ6</text>
<text x="89.7" y="152.9">DDR_DQ4</text>
<text x="201.5" y="152.9">DDR_A4</text>
<text x="321.3" y="152.9">DDR_A7</text>
<text x="431.5" y="152.9">DDR_DQ7</text>
<text x="89.7" y="156.9">DDR_DQ5</text>
<text x="89.7" y="160.9">DDR_DQ6</text>
<text x="201.5" y="156.9">DDR_A5</text>
<text x="201.5" y="160.9">DDR_A6</text>
<text x="321.3" y="156.9">DDR_A8</text>
<text x="321.3" y="160.9">DDR_A9</text>
<text x="431.5" y="160.9">DDR_DQ9</text>
<text x="431.5" y="156.9">DDR_DQ8</text>
<text x="89.7" y="164.9">DDR_DQ7</text>
<text x="201.5" y="164.9">DDR_A7</text>
<text x="320.1" y="164.9">DDR_A10</text>
<text x="431.5" y="164.9">DDR_DQ10</text>
<text x="89.7" y="168.9">DDR_DQ8</text>
<text x="89.7" y="172.9">DDR_DQ9</text>
<text x="201.5" y="168.9">DDR_A8</text>
<text x="201.5" y="172.9">DDR_A9</text>
<text x="320.1" y="172.9">DDR_A12</text>
<text x="320.1" y="168.9">DDR_A11</text>
<text x="431.5" y="168.9">DDR_DQ11</text>
<text x="431.5" y="172.9">DDR_DQ12</text>
<text x="88.5" y="176.9">DDR_DQ10</text>
<text x="201.5" y="176.9">DDR_A10</text>
<text x="320.1" y="176.9">DDR_A13</text>
<text x="431.5" y="176.9">DDR_DQ13</text>
<text x="88.5" y="184.9">DDR_DQ12</text>
<text x="88.5" y="180.9">DDR_DQ11</text>
<text x="201.5" y="180.9">DDR_A11</text>
<text x="201.5" y="184.9">DDR_A12</text>
<text x="320.1" y="180.9">DDR_A14</text>
<text x="431.5" y="180.9">DDR_DQ14</text>
<text x="431.5" y="184.9">DDR_DQ15</text>
<text x="88.5" y="188.9">DDR_DQ13</text>
<text x="201.5" y="188.9">DDR_A13</text>
<text x="88.5" y="196.9">DDR_DQ15</text>
<text x="88.5" y="192.9">DDR_DQ14</text>
<text x="201.5" y="192.9">DDR_A14</text>
<text x="320" y="192.9">DDR_BA0</text>
<text x="320" y="196.9">DDR_BA1</text>
<text x="431.5" y="192.9">DDR_CLK_P</text>
<text x="431.5" y="196.9">DDR_CLK_N</text>
<text x="87.8" y="202.9">DDR_CLK_P</text>
<text x="201.5" y="202.9">DDR_BA0</text>
<text x="320" y="200.9">DDR_BA2</text>
<text x="431.5" y="200.9">DDR_DQS0_P</text>
<text x="87.7" y="206.9">DDR_CLK_N</text>
<text x="201.5" y="206.9">DDR_BA1</text>
<text x="321" y="208.9">DDR_WE</text>
<text x="431.5" y="208.9">DDR_DQS1_P</text>
<text x="431.5" y="204.9">DDR_DQS0_N</text>
<text x="86.3" y="214.9">DDR_DQS1_P</text>
<text x="201.5" y="210.9">DDR_BA2</text>
<text x="320" y="212.9">DDR_RAS</text>
<text x="431.5" y="212.9">DDR_DQS1_N</text>
<text x="86.2" y="218.9">DDR_DQS1_N</text>
<text x="201.5" y="218.9">DDR_DM0</text>
<text x="319.9" y="220.9">DDR_CS0</text>
<text x="320" y="216.9">DDR_CAS</text>
<text x="431.5" y="220.9">DDR_DM1</text>
<text x="431.5" y="216.9">DDR_DM0</text>
<text x="86.3" y="226.9">DDR_DQS0_P</text>
<text x="201.5" y="222.9">DDR_DM1</text>
<text x="319.9" y="224.9">DDR_CKE</text>
<text x="86.2" y="230.9">DDR_DQS0_N</text>
<text x="201.5" y="228.9">DDR_ODT0</text>
<text x="89.9" y="236.9">DDR_CKE</text>
<text x="201.5" y="236.9">DDR_RAS</text>
<text x="87.8" y="244.9">DDR_RESET</text>
<text x="91" y="240.9">DDR_WE</text>
<text x="201.5" y="240.9">DDR_CAS</text>
<text x="318.8" y="240.9">DDR_ODT0</text>
<text x="89.9" y="248.9">DDR_CS0</text>
<text x="431.5" y="248.9">DDR_RESET</text>
</g>
<g font-size="1.8" fill="#a80000">
<text x="354.6" y="123.7">N3</text>
<text x="402.7" y="123.7">E3</text>
<text x="354.7" y="127.7">P7</text>
<text x="354.7" y="131.7">P3</text>
<text x="402.7" y="127.7">F7</text>
<text x="402.7" y="131.7">F2</text>
<text x="126.8" y="135.7">J4</text>
<text x="170.7" y="135.7">B4</text>
<text x="354.6" y="135.7">N2</text>
<text x="402.7" y="135.7">F8</text>
<text x="126.6" y="143.7">H4</text>
<text x="126.7" y="139.7">G5</text>
<text x="170.7" y="139.7">A5</text>
<text x="170.7" y="143.7">A3</text>
<text x="354.7" y="139.7">P8</text>
<text x="354.7" y="143.7">P2</text>
<text x="402.6" y="139.7">H3</text>
<text x="402.6" y="143.7">H8</text>
<text x="126.8" y="147.7">L1</text>
<text x="170.7" y="147.7">E6</text>
<text x="354.7" y="147.7">R8</text>
<text x="402.7" y="147.7">G2</text>
<text x="126.7" y="151.7">E2</text>
<text x="126.7" y="155.7">F1</text>
<text x="170.7" y="151.7">B7</text>
<text x="170.7" y="155.7">B3</text>
<text x="354.7" y="151.7">R2</text>
<text x="354.8" y="155.7">T8</text>
<text x="402.6" y="151.7">H7</text>
<text x="402.7" y="155.7">D7</text>
<text x="126.7" y="159.7">E3</text>
<text x="170.7" y="159.7">A6</text>
<text x="354.7" y="159.7">R3</text>
<text x="402.7" y="159.7">C3</text>
<text x="126.7" y="163.7">K2</text>
<text x="126.7" y="167.7">F4</text>
<text x="170.1" y="167.7">A10</text>
<text x="170.7" y="163.7">A2</text>
<text x="354.7" y="167.7">R7</text>
<text x="354.8" y="163.7">L7</text>
<text x="402.7" y="163.7">C8</text>
<text x="402.7" y="167.7">C2</text>
<text x="126.7" y="171.7">G2</text>
<text x="170.7" y="171.7">E7</text>
<text x="354.6" y="171.7">N7</text>
<text x="402.7" y="171.7">A7</text>
<text x="126.7" y="179.7">D3</text>
<text x="126.8" y="175.7">L4</text>
<text x="170.7" y="175.7">C9</text>
<text x="170.7" y="179.7">B5</text>
<text x="354.8" y="175.7">T3</text>
<text x="354.8" y="179.7">T7</text>
<text x="402.7" y="179.7">B8</text>
<text x="402.7" y="175.7">A2</text>
<text x="126.8" y="183.7">L2</text>
<text x="170.7" y="183.7">B6</text>
<text x="354.6" y="183.7">M7</text>
<text x="402.7" y="183.7">A3</text>
<text x="126.6" y="191.7">M2</text>
<text x="126.7" y="187.7">F3</text>
<text x="170.1" y="191.7">B10</text>
<text x="170.7" y="187.7">D7</text>
<text x="354.6" y="191.7">M2</text>
<text x="402.8" y="191.7">J7</text>
<text x="126.7" y="195.7">K5</text>
<text x="354.6" y="195.7">N8</text>
<text x="402.7" y="195.7">K7</text>
<text x="126.7" y="201.7">C3</text>
<text x="170.7" y="201.7">B2</text>
<text x="354.6" y="199.7">M3</text>
<text x="402.7" y="203.7">G3</text>
<text x="402.7" y="199.7">F3</text>
<text x="126.7" y="205.7">C2</text>
<text x="170.7" y="205.7">C8</text>
<text x="170.7" y="209.7">D6</text>
<text x="354.8" y="207.7">L3</text>
<text x="402.7" y="207.7">C7</text>
<text x="126.6" y="213.7">H2</text>
<text x="354.7" y="215.7">K3</text>
<text x="354.8" y="211.7">J3</text>
<text x="402.7" y="211.7">B7</text>
<text x="402.7" y="215.7">E7</text>
<text x="126.6" y="217.7">H3</text>
<text x="170.7" y="217.7">G1</text>
<text x="170.8" y="221.7">L3</text>
<text x="354.8" y="219.7">L2</text>
<text x="402.7" y="219.7">D3</text>
<text x="126.8" y="225.7">J3</text>
<text x="170.7" y="227.7">C5</text>
<text x="354.7" y="223.7">K9</text>
<text x="402.8" y="227.7">J1</text>
<text x="126.7" y="229.7">K4</text>
<text x="354.6" y="231.7">M8</text>
<text x="402.8" y="231.7">L1</text>
<text x="126.7" y="235.7">B9</text>
<text x="126.7" y="239.7">E8</text>
<text x="170.7" y="235.7">D5</text>
<text x="170.7" y="239.7">D8</text>
<text x="354.6" y="235.7">H1</text>
<text x="354.7" y="239.7">K1</text>
<text x="402.8" y="239.7">L9</text>
<text x="402.8" y="235.7">J9</text>
<text x="126.7" y="243.7">E4</text>
<text x="126.7" y="247.7">B1</text>
<text x="170.7" y="249.7">G6</text>
<text x="354.7" y="251.7">C1</text>
<text x="354.7" y="247.7">A1</text>
<text x="402.8" y="251.7">L8</text>
<text x="402.8" y="247.7">T2</text>
<text x="170.7" y="257.7">F9</text>
<text x="170.8" y="253.7">J6</text>
<text x="354.7" y="255.7">F1</text>
<text x="126.7" y="259.7">F5</text>
<text x="126.7" y="263.7">F6</text>
<text x="170.7" y="261.7">F8</text>
<text x="354.6" y="263.7">H2</text>
<text x="354.7" y="259.7">D2</text>
<text x="402.7" y="259.7">B1</text>
<text x="402.7" y="263.7">D1</text>
<text x="126.1" y="267.7">D10</text>
<text x="170.1" y="269.7">E10</text>
<text x="170.7" y="265.7">F7</text>
<text x="354.7" y="267.7">A8</text>
<text x="402.7" y="267.7">G1</text>
<text x="170.6" y="273.7">H6</text>
<text x="354.6" y="271.7">H9</text>
<text x="354.7" y="275.7">E9</text>
<text x="402.7" y="275.7">D8</text>
<text x="402.7" y="271.7">E2</text>
<text x="354.7" y="279.7">C9</text>
<text x="402.7" y="279.7">E8</text>
<text x="354.6" y="283.7">N1</text>
<text x="354.7" y="287.7">R1</text>
<text x="402.7" y="283.7">B9</text>
<text x="402.7" y="287.7">F9</text>
<text x="354.7" y="291.7">B2</text>
<text x="402.7" y="291.7">G9</text>
<text x="354.7" y="295.7">K2</text>
<text x="354.7" y="299.7">G7</text>
<text x="402.6" y="299.7">M1</text>
<text x="402.7" y="295.7">E1</text>
<text x="354.7" y="303.7">K8</text>
<text x="402.7" y="303.7">P1</text>
<text x="354.6" y="311.7">N9</text>
<text x="354.7" y="307.7">D9</text>
<text x="402.8" y="307.7">T1</text>
<text x="402.8" y="311.7">J2</text>
<text x="354.7" y="315.7">R9</text>
<text x="402.7" y="315.7">B3</text>
<text x="402.7" y="319.7">G8</text>
<text x="402.8" y="323.7">J8</text>
<text x="402.7" y="327.7">A9</text>
<text x="402.6" y="331.7">M9</text>
<text x="402.7" y="335.7">P9</text>
<text x="402.8" y="339.7">T9</text>
</g>
<g font-size="1.8" fill="#0f0f0f">
<text x="111.2" y="135.6">DDR_DQ0</text>
<text x="180" y="135.6">DDR_A0</text>
<text x="111.2" y="143.6">DDR_DQ2</text>
<text x="111.2" y="139.6">DDR_DQ1</text>
<text x="180" y="143.6">DDR_A2</text>
<text x="180" y="139.6">DDR_A1</text>
<text x="111.2" y="147.6">DDR_DQ3</text>
<text x="180" y="147.6">DDR_A3</text>
<text x="111.2" y="151.6">DDR_DQ4</text>
<text x="111.2" y="155.6">DDR_DQ5</text>
<text x="180" y="155.6">DDR_A5</text>
<text x="180" y="151.6">DDR_A4</text>
<text x="111.2" y="159.6">DDR_DQ6</text>
<text x="180" y="159.6">DDR_A6</text>
<text x="111.2" y="167.6">DDR_DQ8</text>
<text x="111.2" y="163.6">DDR_DQ7</text>
<text x="180" y="167.6">DDR_A8</text>
<text x="180" y="163.6">DDR_A7</text>
<text x="111.2" y="171.6">DDR_DQ9</text>
<text x="180" y="171.6">DDR_A9</text>
<text x="110" y="179.6">DDR_DQ11</text>
<text x="110" y="175.6">DDR_DQ10</text>
<text x="180" y="175.6">DDR_A10</text>
<text x="180" y="179.6">DDR_A11</text>
<text x="110" y="183.6">DDR_DQ12</text>
<text x="180" y="183.6">DDR_A12</text>
<text x="110" y="187.6">DDR_DQ13</text>
<text x="110" y="191.6">DDR_DQ14</text>
<text x="180" y="187.6">DDR_A13</text>
<text x="180" y="191.6">DDR_A14</text>
<text x="110" y="195.6">DDR_DQ15</text>
<text x="109.2" y="201.6">DDR_CLK_P</text>
<text x="180" y="201.6">DDR_BA0</text>
<text x="109.2" y="205.6">DDR_CLK_N</text>
<text x="180" y="205.6">DDR_BA1</text>
<text x="180" y="209.6">DDR_BA2</text>
<text x="107.8" y="213.6">DDR_DQS1_P</text>
<text x="107.7" y="217.6">DDR_DQS1_N</text>
<text x="180" y="221.6">DDR_DM1</text>
<text x="180" y="217.6">DDR_DM0</text>
<text x="107.8" y="225.6">DDR_DQS0_P</text>
<text x="180" y="227.6">DDR_ODT0</text>
<text x="107.7" y="229.6">DDR_DQS0_N</text>
<text x="344" y="231.6">SVREF</text>
<text x="111.3" y="235.6">DDR_CKE</text>
<text x="112.4" y="239.6">DDR_WE</text>
<text x="180" y="239.6">DDR_CAS</text>
<text x="180" y="235.6">DDR_RAS</text>
<text x="340.2" y="239.6">DDR_ODT0</text>
<text x="344" y="235.6">SVREF</text>
<text x="109.3" y="243.6">DDR_RESET</text>
<text x="111.3" y="247.6">DDR_CS0</text>
<text x="150" y="329.6">SVREF</text>
<text x="170" y="329.6">SVREF</text>
<text x="140" y="344.6">SVREF</text>
<text x="150.6" y="369.6">DDR_CLK_P</text>
<text x="189.8" y="369.6">DDR_CLK_N</text>
</g>
</svg>
